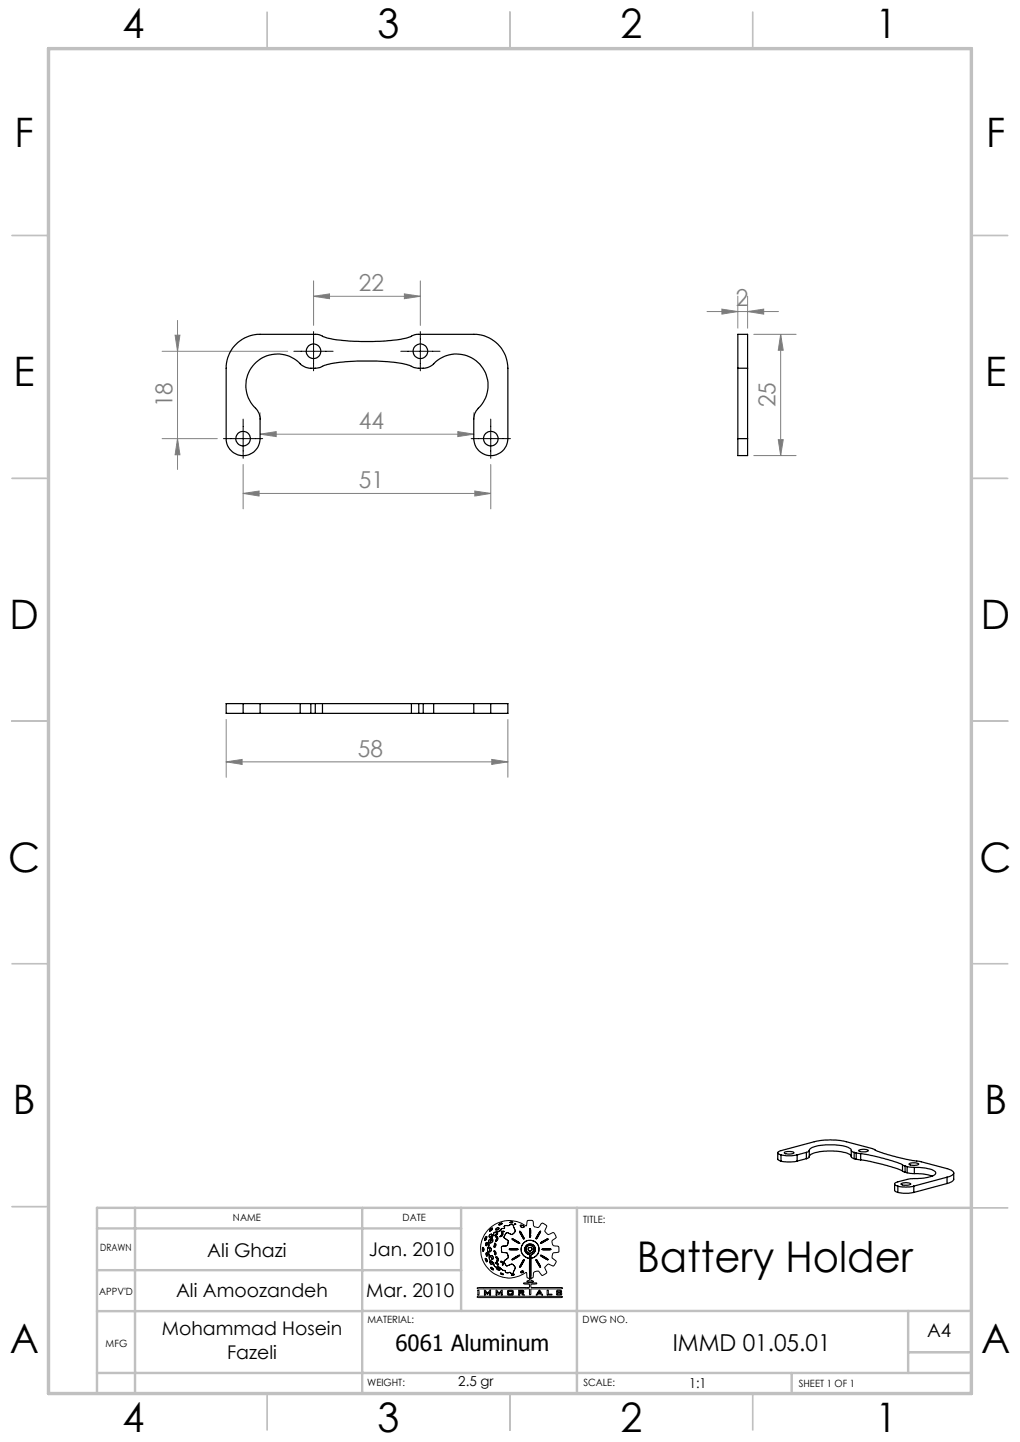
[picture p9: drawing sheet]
<svg xmlns="http://www.w3.org/2000/svg" width="210mm" height="297mm" viewBox="0 0 210 297" stroke-linecap="round" stroke-linejoin="round" font-family="sans-serif">
<g fill="none" stroke="#000" stroke-width=".21">
<path d="M60.5 72.4h8.1M64.6 68.3v8.1M82.5 72.4h8.1M86.5 68.3v8.1M46 90.3h8.1M50.1 86.3v8.1M97 90.3h8.1M101 86.3v8.1M99.3 257.2l.1 .4M99.6 257.2l-.2-.3-.1 .3M99.6 257.2v.3M99.6 257.5l-.1 .2-.1-.1"/>
<path d="M99.8 255.1v.2M99.9 259.1a.57 .57 0 0 1 .4 .8zM100.1 258.1l.1 .6M100.1 254.7l.1 .4M100.1 254.7l-.3 .4M100.1 258v.1M100.1 258l.3 .3M100.2 255.1l-.2 .3-.1 .1-.1-.2M100.2 258.7h.1M100.3 256h-.2v.6l.2-.2M100.3 256v.4M100.4 257.2l.1 .8"/>
<path d="M100.4 258.3l-.1 .4M100.5 253.3a6 6 0 0 1 7.9-.8l.1-1a.78 .78 0 0 1 1-.1 .78 .78 0 0 1 .3 .9 .86 .86 0 0 0 .9 .5 .86 .86 0 0 0 .7-.8l.3-.1 .8 .5-.1 .6a.84 .84 0 0 0 .5 1.3l1-.4 .4 .4a.55 .55 0 0 1 0 .8l-.6 .4v.6l.2 .5 1.1 .2 .1 1-1.1 .2a.98 .98 0 0 0-.2 1.2l.7 .6-.4 .9-.2 .1-1.1-.5-.7 .8 .4 1.1-.8 .5-.4-.4a.79 .79 0 0 0-1.1-.4 .79 .79 0 0 0-.4 1l-.1 .2-.4 .2v.4l.6 .2-1.4 .1v-.2l.4-.1 .1-.2v-.2l-.5-.2-.1-.8v-.2h-.2a5.9 5.9 0 0 1-7.8-.9 5.9 5.9 0 0 1 .1-7.9zM100.5 258l.1 .2a1.75 1.75 0 0 0 .5 1.5M100.6 256.1l.1 .4-.3 .7M100.7 257.1v-.2h.2l.2 .3M100.7 257.1l.1 .4M100.8 257.5v.3h.2M100.9 255.9l.2 .1M100.9 259.8l-.1 .2 .4 .4 .2-.1-.1-.3M100.9 259.8l.4 .2M100.9 253.2l-.1 .3 .1 .1M100.9 255.2l-.3 .3v.6"/>
<path d="M101 258.7h.4l.1 .2-.1 .5h-.1zM101 255.7l-.1 .2M101.1 254.2h.1v.3l-.2 .3-.3-.1M101.1 254.2l-.4 .5M101.1 259.7l.4 .4M101.1 257.2l-.1 .6M101.2 255.1l.3 .2M101.2 255.1l-.2 .6M101.3 252.9l-.4 .3M101.3 252.9l.1 .2M101.4 253.1l-.5 .5M101.5 255.3l-.1 .4-.3 .3"/>
<path d="M101.5 255.3v.4l-.4 .3M101.5 254.3l-.1 .6-.5 .3M101.5 254.3l-.1 .4-.5 .5M101.7 257.6l.1 .4M101.7 256.6v.3M101.8 257.6h-.1M101.8 257.6l.3 .3M101.8 256.1l.3 .2v.3l-.4 .3M101.8 256.1l-.1 .5M101.8 258l.1 .5M102.1 258.9l.1-.1 .4 .5-.2 .5h-.1l.1-.5zM102.1 260v.1"/>
<path d="M102.1 260l.3 .2M102.1 257.9v.4l-.2 .2M102.1 254.7l.3 .1 .1 .4-.4 .5 .2-.6zM102.2 253l-.1 .3h.1M102.2 254.1l.2-.2v.2M102.2 254.1l-.3 .3M102.2 253.7l-.4 .1-.3 .5M102.2 253.7l-.5 .2-.2 .4M102.3 254.3l-.3 .2-.1-.1M102.4 254.1l-.1 .2M102.6 252.8l.1 .1v.2M102.6 252.8l-.4 .2"/>
<path d="M102.7 253.1l-.5 .2M103.2 254.5l-.2 .1M103.2 253.6l.2 .2 .4-.2h-.3M103.2 253.6h.3M103.2 260l.2 .1M103.2 260l-.2-.2h.3l.2 .2M103.3 257.3v.6l.6 .1M103.3 253.1l-.7 .6h-.4M103.3 257.3v.5l.6 .2M103.3 254l-.1 .5M103.3 254l.2 .1a.55 .55 0 0 1-.6 .6l.1-.1M103.4 251.9l-.6 .2"/>
<path d="M103.4 251.9l-.5 .4h-.2l.1-.2M103.5 260l.1 .5M103.6 253l-.3 .1M103.8 259.7l.1 .5M103.9 253h-.3M103.9 258l.6 .1 .1 .6M103.9 258l.5 .1 .2 .6M103.9 252.5v.5M104 254.3l-.2 .6 .3 .3M104 254.3l-.2 .5 .3 .4M104.1 255.2l.5 .3v.4M104.5 256.5l-1.2 .2v.6"/>
<path d="M104.5 252.4l-.6 .1M104.6 259.1l-.8 .6M104.6 255.9l-.1 .6M104.6 258.7v.4M105 251.8h.6M105 257.2h1.4M105 257.2l-.2 .1 .3 .1M105 251.8l.3 .1M105.1 257.4h1.4M105.2 254.2l-.8-.3-.4 .4M105.2 252.2l.5 .2M105.2 252.2l-.7 .2"/>
<path d="M105.4 259.4l.2 .1M105.4 255.1l.3 .3 1.3 .7-.3-.3M105.4 255.1l.9 .4M105.6 251.8l-.3 .1M105.6 254.1l-.2 .2-.2-.1M105.7 252.4l.1 .5M105.8 252.9l.2 .4M106 253.8l-.4 .3M106 252.1h.2l-.3 .1zM106 253.3v.5M106 253.3l.1 .3-.1 .2M106.3 255.5l.4 .3"/>
<path d="M106.4 257.2h.2l-.1 .2M106.6 258.6l-1.2 .8M106.8 258.8l-1.2 .7M106.9 258.5l-.3 .1M106.9 258.5l.1 .1-.2 .2M107 253.7l.4 .7M107 253.6l.3 .3M107 253.6v.1M107.1 252.5l.1 .2M107.2 252.7l.2 .1M107.3 257.2v.6l.3 .6M107.3 257.2l.1 .7 .2 .5"/>
<path d="M107.3 253.9l.2 .4M107.4 254.4l.4 .8 .2-.1-.2-.4M107.5 254.3l.3 .4M107.6 252.4l-.3-.1-.2 .2M107.6 252.4l.2 .2M107.6 252.4l-.4-.1-.1 .2M107.6 258.4l.9 .6M107.7 256.1l-.4 1.1M107.7 256.1l-.3 .5-.1 .6M107.8 259.9l.2-.4-.2-.1-.8 1.4M107.8 259.9l-.3 .4M107.8 252.6l.1 .1"/>
<path d="M107.9 255.9l-.2 .2M107.9 252.7l-.5 .1M108.1 257.7l.5 .6M108.1 257v.7M108.3 257.5l.3 .4M108.5 256.8l-.2 .7M108.6 258.3l.4 .1v.6l-.1 .1-.4-.1M108.6 257.9l.7 .2M108.7 255.5l1.3 .2M108.7 255.5l-.8 .4M108.7 255.5l.6-.1 .7 .3M108.7 257.4l.5 .3"/>
<path d="M108.7 257.4l.2 .2 .3 .1M109 256.5l.7 .2 .3 .5M109 256.5l.5 .1 .5 .6M109 256.5l-.5 .3M109 256.9l-.2 .2-.1 .3M109 254.3v.4M109 254.7l.2 .1M109 256.9l.4 .1 .1 .2v.3l-.3 .2M109 256.9l-.3 .2v.3M109.1 259.2l-.1 2M109.1 259.2l.2 .1v1.8M109.2 254.3l-.1-1.3-.1 1.3"/>
<path d="M109.2 254.3l.1 .3M109.3 254.6l-.1 .2M109.4 258.4l-.1 .7M109.5 256.3h-.8l-.4 .3-.2 .4M109.5 256.3l.6 .5M109.5 256.3l-.5-.1-.5 .2-.4 .6M109.9 258.2l-.5 .2M110 257.2l-.2 .5-.5 .4M110 257.2l-.3 .7-.4 .2M110 255.7l.8 .7M110.1 256.8l.1 .3M110.2 257.7l-.3 .5"/>
<path d="M110.2 257.1v.6M110.3 258.8l-1 .3M110.3 259.5h.3l.7 1.5zM110.7 254.3l-.4 .9M110.8 256.4l.2 .7-.1 .6M110.8 256.4l.1 .5v.8M110.9 257.7l-.1 .5-.5 .6M110.9 257.7l-.2 .7-.4 .4M111 253.9l-.3 .4M111 253.9l.3-.3-.6 1.3-.4 .3M111.6 258.8l-.3-.3 .5 .2 1.1 .8-.5-.2M111.6 258.8l.4 .3"/>
<path d="M111.6 255.8l-.3 .3 .4-.2M111.7 257.2h1.5M111.7 257.2l-.1 .1 .2 .1M111.8 257.4h1.5M112 259.1l.4 .2M112 255.5l-.4 .3M112.1 255.7l-.4 .2M112.5 255.4l-.4 .3M112.6 255.2h.3l-.4 .2M112.6 255.2l-.6 .3M113.2 257.2l.2 .1-.1 .1M98.2 265.3l.2-.1h10.5v-.7h-.9l-.2-.2 2.7-.1v.2l-1.2 .1v.6l6.4 .1 .1 .2-6.4 .1-.1 1.1-.2 .1-.1-1.1-.3-.2-10.2 .1z"/>
<path d="M98.3 267h17.4l.1 .1-.3 .2h-16.9l-.4-.1zM98.4 265.7h.2v1h-.2zM99.7 265.7l.3 .1 .4 .5 .4-.6h.2v1h-.2v-.6l-.5 .5-.4-.5v.6h-.2zM101.4 261.2l.2 .2M101.4 261.2l-.3-.2-.1 .1 .6 .5v-.2M101.5 260.1l.2 .5M101.7 260.6l.3 .3M102 260.9h.7l.3 .3M102.1 260.1l.3 .3M102.1 265.7l.7 .6 .4-.5 .2-.1v1h-.2v-.6l-.4 .5-.5-.5v.6h-.2zM102.3 261.1l-.1 .2 .2 .2 .4 .1 .1-.1-.1-.2M102.3 261.1l.5 .2"/>
<path d="M102.4 260.2l.2 .3v.1l-.2-.2M103 261.2l.6 .5M103 262.2l.7 .3h-.4zM103.4 260.1v.4h.2M103.6 261.7h.3M103.9 261.7l.2 .4M103.9 260.2l.3 .5M104.1 262.1h.6M104.5 265.8l.2-.1 1 .1v.9h-1.2zM104.7 260.6l-.5 .1M104.7 265.9v.7M104.7 266.6h.7"/>
<path d="M104.7 265.9h.7M105 262l.2 .3h.5M105 262l-.3 .1M105.1 260.4l-.4 .2M105.1 260.4l.5 .1M105.4 265.9v.7M105.6 260.5l.3 .3M105.8 261.7l-.1 .6M105.9 262.5l-.1-.1-.6 .2h.4M105.9 262.5l-.3 .1M105.9 260.8l.2 .4-.3 .5M105.9 260.8l.2 .3-.3 .6"/>
<path d="M106.8 265.7l1 .1v.5l-.3 .1 .5 .3h-.4l-.4-.3h-.2v.3h-.2zM107 265.9l.6 .1M107 266.2h.6M107 265.9v.3M107 260.8v.2M107.5 261.8l-.3 .2M107.5 261.8l.3 .1M107.5 260.3l-.5 .7M107.6 266v.2M107.8 261.9l-.2 .2-.4-.1M109 261.2v2M109 263.2h.3"/>
<path d="M109.3 262.2v1M109.3 261.1v1.1M110.9 265.8h.3l.5 .9-.9-.2-.4 .2zM111.1 266l.1 .3h-.4zM112.7 265.7h.2v.9h.7v.1h-1zM114.7 265.8h.9v.2h-.2v-.1h-.6v.2l.8 .1v.5h-1l-.1-.2 .3-.1v.2h.6v-.3h-.7l-.1-.1z"/>
</g>
<g fill="none" stroke="#808080" stroke-width=".21">
<path d="M64.6 57.9v9.1M86.5 57.9v9.1M33.4 72.4h25.8M36.1 69h.9l-.5 3.4zM36.5 66v30.7M64.6 61l3.2-.5v1zM64.6 61h21.9M83.3 60.5l3.2 .5-3.2 .5zM145.6 64.2h14.7M148.6 63.7l3.3 .5-3.3 .5zM151.9 61v6.6M153.9 64.2l3.3-.5v1z"/>
<path d="M153.9 61v6.6M155.2 68.9h8.7M160.7 68.9v24.9M160.7 68.9l.6 3.2h-1.1zM33.4 90.3h11.3M36.5 90.3l.5 3.4h-.9zM50.1 95.7v9.1M53.6 89.4l3.3-.5v1zM53.6 85v1.3M53.6 89.4h43.9M94.3 88.9l3.2 .5-3.2 .5zM97.5 85v1.3"/>
<path d="M101 95.7v9.1M155.2 93.8h8.7M160.2 90.6h1.1l-.6 3.2zM50.1 101.6l3.2-.5v1.1zM50.1 101.6h50.9M97.8 101.1l3.2 .5-3.2 .6zM46.6 156.9l3.2-.5v1zM46.6 148.2v11.9M46.6 156.9h58M101.2 156.4l3.4 .5-3.4 .5zM104.6 148.2v11.9"/>
</g>
<g fill="none" stroke="#c0c0c0" stroke-width=".35">
<path d="M55 2.5v7.5M105 2.5v7.5M155 2.5v7.5M2.5 48.5h7.5M200 48.5h7.5M2.5 98.5h7.5M200 98.5h7.5M2.5 148.5h7.5M200 148.5h7.5M2.5 198.5h7.5M200 198.5h7.5M2.5 248.5h7.5"/>
<path d="M200 248.8h7.5M55 287v7.5M105 287v7.5M155 287v7.5"/>
</g>
<g fill="none" stroke="#c0c0c0" stroke-width=".5">
<path d="M20 253h74.9M27.8 248.8v38.2M74.6 248.8v38.2M94.9 248.8v21.2M118.8 248.8v38.2M200 248.8h-180v38.2M20 270h54.6M20 261.6h74.9M74.6 270h125.4M187 270v12.8M187 278.5h13M20 282.8h180"/>
<path d="M163 282.8v4.2"/>
</g>
<path d="M10 10h190v277h-190z" fill="none" stroke="#c0c0c0" stroke-width=".7"/>
<g fill="#808080">
<path d="M64.6 61l3.2-.5v1zM83.3 60.5l3.2 .5-3.2 .5zM50.1 101.6l3.2-.5v1.1zM97.8 101.1l3.2 .5-3.2 .6zM148.6 63.7l3.3 .5-3.3 .5zM153.9 64.2l3.3-.5v1zM46.6 156.9l3.2-.5v1zM101.2 156.4l3.4 .5-3.4 .5z"/>
<path d="M53.6 89.4l3.3-.5v1zM94.3 88.9l3.2 .5-3.2 .5z"/>
<path d="M160.2 90.6h1.1l-.6 3.2zM160.7 68.9l.6 3.2h-1.1z"/>
<path d="M36.1 69h.9l-.5 3.4zM36.5 90.3l.5 3.4h-.9z"/>
</g>
<g fill="none" stroke="#000" stroke-width=".25">
<path d="M48.6 70.9a6.9 6.9 0 0 1 5-2h11.7a16.1 16.1 0 0 0 6.5 1.3 38.2 38.2 0 0 0 12.7-.8l1.3-.5h11.7a7 7 0 0 1 7.1 6.9v14.5a3.5 3.5 0 0 1-3.5 3.5 3.5 3.5 0 0 1-3.6-3.5v-4a4.1 4.1 0 0 1 1.7-3 6.5 6.5 0 0 0-1.3-9.1 6.5 6.5 0 0 0-9.1 1.1l-1.4 .5h-1.8a18.2 18.2 0 0 0-7.5-1.4 34.7 34.7 0 0 0-11.5 .9l-.7 .4-1 .1a4 4 0 0 1-3.9-1.6 6.5 6.5 0 0 0-9 1.3 6.5 6.5 0 0 0 1 9.1l.6 1.4v4.3a3.5 3.5 0 0 1-3.5 3.5 3.5 3.5 0 0 1-3.5-3.5v-14.5a6.9 6.9 0 0 1 2-4.9zM151.9 75.8v-6.9h2v6.9M151.9 75.8h2M151.9 75.8v14.5M153.9 75.8v14.5M151.9 90.3v3.5h2v-3.5M151.9 90.3h2M50.1 144.9h-3.5v2h3.5M50.1 144.9h3.5M50.1 146.9h3.5M50.1 144.9v2M53.6 144.9h8.2"/>
<path d="M53.6 146.9h8.2M53.6 144.9v2M61.8 144.9h2.2M61.8 146.9h2.2M61.8 144.9v2M64 144.9v2M64 144.9h.9M64 146.9h.9M64.9 144.9h1.5M64.9 146.9h1.5M64.9 144.9v2M66.4 144.9h18.3"/>
<path d="M66.4 146.9h18.3M66.4 144.9v2M84.7 144.9h1.5M84.7 146.9h1.5M84.7 144.9v2M86.2 144.9v2M86.2 144.9h.9M86.2 146.9h.9M87.1 144.9h2.2M87.1 146.9h2.2M87.1 144.9v2M89.3 144.9h8.2"/>
<path d="M89.3 146.9h8.2M89.3 144.9v2M97.5 144.9h3.5M97.5 146.9h3.5M97.5 144.9v2M101 144.9h3.6v2h-3.6M101 144.9v2M160.1 237.4v1.4l.7 .3M160.8 237.9l-.2-.1a.37 .37 0 0 1-.4-.2 .37 .37 0 0 1 .1-.4l7.3-2a14.2 14.2 0 0 1 6.6 0l5.4 1.4 1.1 .5 3.8 1.2 3.4 .7 1.5 .2 6.1 1.7a.73 .73 0 0 1 .7 1l-1.2 .6M160.8 237.9l1.1 .2 2.2-.2M160.8 239.1l1.1 .2 2.2-.2M160.8 237.9v1.2"/>
<path d="M161.5 237.3a2.38 2.38 0 0 1 2 .1 1.93 1.93 0 0 1-2 0zM164.1 237.9v1.2M166 237.3l-1.9 .6M166 237.3v1.4M166 238.7l-1.9 .4M166.6 237v-.1a4.6 4.6 0 0 1 3.5-1.1 8.7 8.7 0 0 1 5.1 .9l.1 .4 .6 .2M166.6 237l-.1 .1-.5 .2M166.6 238.2a3.4 3.4 0 0 1 2.8-1.1 9.9 9.9 0 0 1 5.7 .8l.2 .3M166.6 237v1.3l-.6 .4M175.3 237v1.4l.6 .3M175.9 237.3l.4 .2M175.9 237.3v1.4"/>
<path d="M175.9 238.7l.4 .1M176.3 237.5l.9 .1M176.3 238.8l.9 .1M176.3 237.5v1.3M176.8 237a2.04 2.04 0 0 1 2 0 2.04 2.04 0 0 1-2 0zM177.2 237.6l4.8 1 2.7 .8 1.1 .5M177.2 238.9l4.5 .9 3 .9 1.1 .5M177.2 237.6v1.3M185.8 239.9l.5 .3M185.8 239.9v1.3M187.1 239.7a1.86 1.86 0 0 1 2 .1 2.06 2.06 0 0 1-2-.1zM184.2 243.9v1.3l.7 .4"/>
<path d="M184.9 244.3l1.6 .2 1.6-.2M184.9 245.6l1.1 .2 2.1-.2M184.9 244.3v1.3M185.5 243.8a1.88 1.88 0 0 1 2 .1 2.14 2.14 0 0 1-2-.1zM185.8 241.2l.5 .2M186.3 240.2l.5 .1M186.3 240.2v1.2M186.3 241.4l.5 .1M186.8 240.3l1.4 .1M186.8 241.5l1.4 .2M186.8 240.3v1.2M188.1 244.3v1.3"/>
<path d="M188.2 240.4a7.2 7.2 0 0 1 4.4 1 .66 .66 0 0 1-.7 .8 15 15 0 0 1-4.6 .6l-2.4 .6a.53 .53 0 0 0-.7 .6l.7 .3M188.2 241.7l2.1 .1 1.6 .4M188.2 240.4v1.3M195 242.5l-6.9 1.8M195 242.5v1.3M195 243.8l-6.9 1.8M196.4 241.6v1.4l-.5 .4-.9 .4"/>
<circle cx="64.6" cy="72.3" r="1.49"/>
<circle cx="86.5" cy="72.3" r="1.5"/>
<circle cx="50.1" cy="90.4" r="1.5"/>
<circle cx="101" cy="90.3" r="1.51"/>
</g>
<text font-size="8.7" x="131.1" y="261.9">Battery Holder</text>
<g font-size="8.4">
<text x="25.2" y="7.9">4</text>
<text x="77.7" y="7.9">3</text>
<text x="127.7" y="7.9">2</text>
<text x="180.2" y="7.9">1</text>
<text x="3" y="30.3">F</text>
<text x="203" y="30.3">F</text>
<text x="2.8" y="79.5">E</text>
<text x="202.8" y="79.5">E</text>
<text x="2" y="129.5">D</text>
<text x="202" y="129.5">D</text>
<text x="1.7" y="179.5">C</text>
<text x="201.7" y="179.5">C</text>
<text x="2.7" y="229.5">B</text>
<text x="202.7" y="229.5">B</text>
<text x="2" y="278.8">A</text>
<text x="202" y="278.8">A</text>
<text x="25.2" y="294.9">4</text>
<text x="77.7" y="294.9">3</text>
<text x="127.7" y="294.9">2</text>
<text x="180.2" y="294.9">1</text>
</g>
<g font-size="4.8" fill="#808080">
<text x="73.9" y="59.9">22</text>
<text x="151.5" y="63.1">2</text>
<text x="35.5" y="83.9" transform="rotate(-90 35.5 83.9)">18</text>
<text x="159.7" y="83.9" transform="rotate(-90 159.7 83.9)">25</text>
<text x="73.9" y="88.3">44</text>
<text x="73.9" y="100.5">51</text>
<text x="73.7" y="155.8">58</text>
</g>
<text font-size="4.8" x="138.5" y="278.2">IMMD 01.05.01</text>
<text font-size="4.6" x="81.4" y="278.2">6061 Aluminum</text>
<g font-size="3.9">
<text x="42.7" y="258.9">Ali Ghazi</text>
<text x="75.9" y="258.6">Jan. 2010</text>
<text x="36.2" y="267.1">Ali Amoozandeh</text>
<text x="75.4" y="267.1">Mar. 2010</text>
<text x="33.3" y="275.1">Mohammad Hosein</text>
<text x="190.9" y="275.5">A4</text>
<text x="46.8" y="279.9">Fazeli</text>
</g>
<g font-size="2.8">
<text x="94.4" y="285.6">2.5 gr</text>
<text x="141.9" y="285.8">1:1</text>
</g>
<g font-size="2.1">
<text x="48" y="251.5">NAME</text>
<text x="82.9" y="251.5">DATE</text>
<text x="120.1" y="251.9">TITLE:</text>
<text x="20.6" y="257.7">DRAWN</text>
<text x="20.4" y="266.6">APPV'D</text>
<text x="75.6" y="272.5">MATERIAL:</text>
<text x="120" y="272.5">DWG NO.</text>
<text x="21.8" y="277.4">MFG</text>
<text x="75.6" y="285.5">WEIGHT:</text>
<text x="120.1" y="285.5">SCALE:</text>
<text x="164.5" y="285.6">SHEET 1 OF 1</text>
</g>
</svg>
